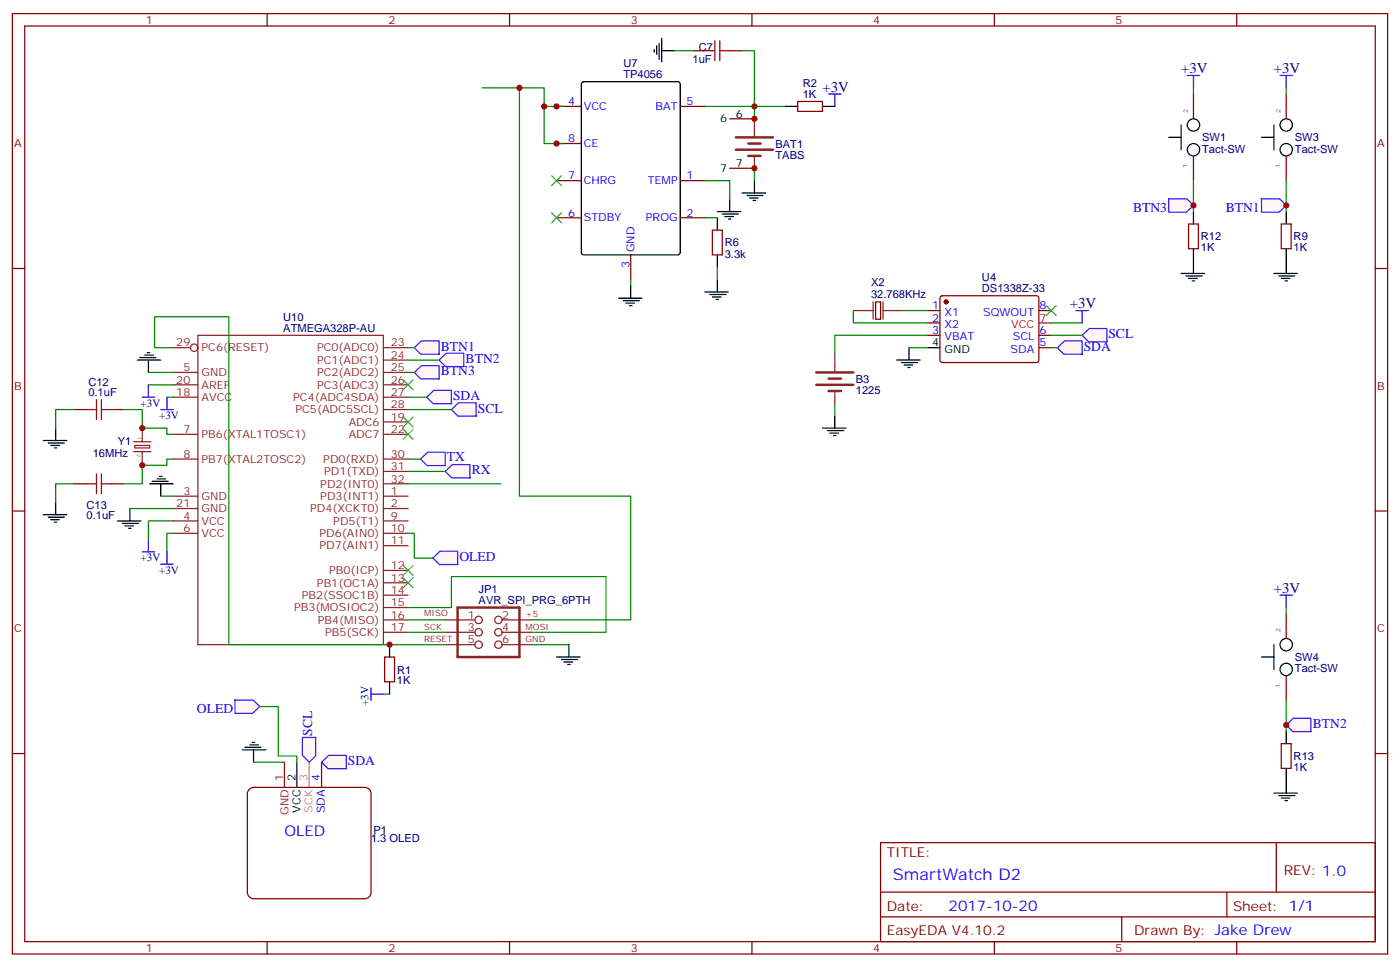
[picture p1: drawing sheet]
<svg xmlns="http://www.w3.org/2000/svg" width="399mm" height="276mm" viewBox="0 0 399 276" stroke-linecap="round" stroke-linejoin="round" font-family="sans-serif">
<g fill="none" stroke="#870000" stroke-width=".35">
<path d="M3.5 3.9h392.3v268.1h-392.3zM7.1 7.4h385.2v261.1h-385.2zM76.2 3.9v3.5M145.3 3.9v3.5M214.5 3.9v3.5M283.6 3.9v3.5M352.8 3.9v3.5M3.5 76.6h3.6M392.3 76.6h3.5M3.5 145.7h3.6M392.3 145.7h3.5M3.5 214.8h3.6"/>
<path d="M392.3 214.8h3.5M251.2 240.2h141.1v28.3h-141.1zM251.2 254.4h141.1M350 254.4v7M364.1 240.2v14.2M76.2 268.5v3.5M145.3 268.5v3.5M214.5 268.5v3.5M251.2 261.4h141.1M283.6 268.5v3.5M320 261.4v7.1M352.8 268.5v3.5"/>
</g>
<path d="M121.7 113.2l2-1.9h5.1l.1 3.8h-5.3z" fill="#fff7f7" stroke="#420aff" stroke-width=".35"/>
<path d="M116.4 116.8h12.4M116.4 113.2h5.3" fill="none" stroke="#008700" stroke-width=".35"/>
<path d="M211.7 55h6.7M213.1 55.7h4.6M213.8 56.4h2.5M214.8 57.2h.7M215.2 51.5v3.5" fill="none" stroke="#000" stroke-width=".35"/>
<path d="M128.8 116.8l2-2h5l.1 3.8h-5.3z" fill="#fff7f7" stroke="#420aff" stroke-width=".35"/>
<path d="M209.9 39.2h10.6M209.9 42.7h10.6M213.4 40.9h3.6M213.4 44.5h3.6" fill="none" stroke="#8c2424" stroke-width=".71"/>
<g fill="none" stroke="#8c2424" stroke-width=".35">
<path d="M215.2 33.9v4.9M215.2 44.5v3.5M49.4 99.1h4.9M56.4 95.6h53v88.2h-53zM109.4 99.1h7M49.4 106.2h7M49.4 109.7h7M49.4 113.2h7M109.4 106.2h7M109.4 109.7h7M109.4 113.2h7M109.4 116.8h7"/>
<path d="M109.4 102.7h7M38.1 128.8h4.9M38.1 125.9h4.9M38.5 127h4.2v.7h-4.2zM40.6 122.1v3.8M40.6 128.8v3.8M49.4 130.9h7M49.4 123.8h7M109.4 130.9h7M109.4 123.8h7M109.4 137.9h7M109.4 134.4h7"/>
<path d="M109.4 120.3h7M49.4 141.5h7M49.4 145h7M49.4 148.5h7M49.4 152h7M109.4 141.5h7M109.4 145h7M109.4 148.5h7M109.4 152h7M109.4 155.6h7M109.4 176.7h7M109.4 173.2h7"/>
<path d="M109.4 169.7h7M109.4 166.2h7M109.4 162.6h7M109.4 180.3h7"/>
<circle cx="55.4" cy="99.1" r="1.06"/>
</g>
<g fill="none" stroke="#000" stroke-width=".35">
<path d="M186.6 14.1v.7M187.3 13.1v2.4M188 12.3v4.6M188.7 14.5h3.6M188.7 10.9v6.7M166 23.5l.5-.2h26.8l.7 .4v48.3l-.4 .6-27.1 .1-.6-.5-.1-48.2zM208.1 56.8v3.5M204.6 62.1v3.5M204.6 72.7v3.5M204.6 79.7v3.6M204.6 60.3h6.7M206 61h4.6"/>
<path d="M206.7 61.7h2.5M207.8 62.4h.7M176.4 85h6.7M177.8 85.7h4.6M178.5 86.4h2.5M179.6 87.1h.7M179.9 81.5v3.5M201.1 83.3h6.7M202.5 84h4.6M203.2 84.7h2.5M204.3 85.4h.7M12.3 125.6h6.7"/>
<path d="M13.8 126.3h4.5M14.5 127h2.4M15.5 127.7h.7M15.9 122.1v3.5M12.3 146.8h6.7M13.8 147.5h4.5M14.5 148.2h2.4M15.5 148.9h.7M15.9 143.2v3.6"/>
</g>
<path d="M201.1 14.5h2.8M203.9 11.6v5.7M205.3 14.5h2.8M205.3 11.6v5.7M24.7 116.8h2.8M27.5 113.9v5.7M28.9 113.9v5.7M28.9 116.8h2.8M24.7 137.9h2.8M27.5 135.1v5.7M28.9 135.1v5.7M28.9 137.9h2.8" fill="none" stroke="#a10000" stroke-width=".35"/>
<g fill="none" stroke="#870000" stroke-width=".35">
<path d="M197.6 14.5h3.5M208.1 14.5h3.6M158.7 30.3h7.1M194 30.3h7.1M158.7 51.5h7.1M158.7 40.9h7.1M194 51.5h7.1M158.7 62.1h7.1M179.9 72.7v7M194 62.1h7.1M203.2 65.6h2.8v7.1h-2.8zM21.2 116.8h3.5"/>
<path d="M31.7 116.8h3.6M21.2 137.9h3.5M31.7 137.9h3.6"/>
</g>
<path d="M137.6 25h17.6v5.3M160.5 30.3h-5.3v10.6h5.3M201.1 30.3h14.1v3.6M201.1 51.5h7v5.3M179.9 79.7v1.8M201.1 62.1h3.5M204.6 76.2v3.5M21.2 116.8h-5.3v5.3M35.3 116.8h5.3v5.3h7v1.7h1.8M21.2 137.9h-5.3v5.3M49.4 130.9h-1.8v1.7h-7v5.3h-5.3" fill="none" stroke="#008700" stroke-width=".35"/>
<path d="M47.6 157.3v3.6M45.9 160.9h3.5" fill="none" stroke="#00f" stroke-width=".35"/>
<path d="M157.3 50.1l2.9 2.8M160.2 50.1l-2.9 2.8M157.3 60.7l2.9 2.8M160.2 60.7l-2.9 2.8" fill="none" stroke="#3c3" stroke-width=".35"/>
<g fill="#c00">
<circle cx="40.6" cy="132.6" r=".88"/>
<circle cx="40.6" cy="122.1" r=".88"/>
</g>
<path d="M40.6 157.3h3.5M42.3 153.8v3.5" fill="none" stroke="#00f" stroke-width=".35"/>
<path d="M37 145h12.4M45.9 141.5h3.5M49.4 148.5h-7.1v5.3M49.4 152h-1.8v5.3" fill="none" stroke="#008700" stroke-width=".35"/>
<path d="M42.7 137.9h6.7M43.4 137.2h4.6M44.8 136.5h2.5M45.5 135.8h.7M45.9 137.9v3.6M33.5 148.5h6.7M34.9 149.2h4.6M35.6 149.9h2.5M36.7 150.6h.7M37 145v3.5" fill="none" stroke="#000" stroke-width=".35"/>
<path d="M119.9 130.9l2.1-2h5l.1 3.8h-5.3z" fill="#fff7f7" stroke="#420aff" stroke-width=".35"/>
<path d="M192.3 14.5h5.3M215.2 48v3.5M116.4 130.9h3.5M116.4 134.4h10.6" fill="none" stroke="#008700" stroke-width=".35"/>
<g fill="#c00">
<circle cx="155.2" cy="30.3" r=".88"/>
<circle cx="158.8" cy="30.3" r=".88"/>
<circle cx="158.8" cy="40.9" r=".88"/>
</g>
<path d="M236.4 26.8h3.5M238.1 26.8v3.5" fill="none" stroke="#00f" stroke-width=".35"/>
<path d="M116.4 137.9h26.5" fill="none" stroke="#008700" stroke-width=".35"/>
<path d="M81.1 217.3v7.1" fill="none" stroke="#f00" stroke-width=".35"/>
<path d="M84.7 217.3v7.1" fill="none" stroke="#000" stroke-width=".35"/>
<path d="M88.2 217.3v7.1" fill="none" stroke="#c69" stroke-width=".35"/>
<path d="M91.7 217.3v7.1M71.1 225l1.2-.5h31.8a1.76 1.76 0 0 1 1.7 1.8v28.2a1.89 1.89 0 0 1-1.7 1.7h-31.8a1.89 1.89 0 0 1-1.7-1.7v-28.2z" fill="none" stroke="#870000" stroke-width=".35"/>
<g fill="#fff7f7" stroke="#420aff" stroke-width=".35">
<path d="M91.7 217.3l2.1-1.9h5l.1 3.8h-5.3z"/>
<path d="M86.3 210.3l3.7-.1v5.3l-1.8 1.8-1.9-2z"/>
</g>
<path d="M366.9 60.3v3.6M366.9 70.9v3.5M39.2 102.7h6.7M39.9 102h4.5M41.3 101.2h2.4M42 100.5h.7M42.3 102.7v3.5M366.9 208.5v3.5M366.9 219.1v3.5" fill="none" stroke="#000" stroke-width=".35"/>
<path d="M42.3 106.2h7.1M42.3 109.7h7.1M47.6 113.2h1.8" fill="none" stroke="#008700" stroke-width=".35"/>
<path d="M365.1 21.5h3.6M366.9 21.5v3.5M40.6 113.2h3.5M42.3 109.7v3.5M45.9 116.8h3.5M47.6 113.2v3.6M365.1 169.7h3.6M366.9 169.7v3.5" fill="none" stroke="#00f" stroke-width=".35"/>
<path d="M365.5 63.9h2.8v7h-2.8zM365.5 212h2.8v7.1h-2.8z" fill="none" stroke="#870000" stroke-width=".35"/>
<g fill="#fff7f7" stroke="#420aff" stroke-width=".35">
<path d="M359.7 56.7h5.3l1.9 1.9-2 1.9h-5.1z"/>
<path d="M366.9 206.7l2-1.9h5l.1 3.8h-5.3z"/>
</g>
<g fill="none" stroke="#000" stroke-width=".35">
<path d="M363.4 78h6.7M364.8 78.7h4.6M365.5 79.4h2.4M366.9 74.4v3.6M259.3 99.1v3.6M264.6 99.1h3.5M366.5 80.1h.7M255.8 102.7h6.7M257.2 103.4h4.6M257.9 104.1h2.4M258.9 104.8h.7M363.4 226.1h6.7"/>
<path d="M364.8 226.8h4.6M365.5 227.5h2.4M366.5 228.2h.7M366.9 222.6v3.5"/>
</g>
<path d="M298.4 87.1l2.9 2.9M301.3 87.1l-2.9 2.9M115 118.9l2.8 2.8M115 108.3l2.8 2.8M117.8 118.9l-2.8 2.8M117.8 108.3l-2.8 2.8M115 122.4l2.8 2.8M117.8 122.4l-2.8 2.8M115 164.7l2.8 2.9M115 161.2l2.8 2.8M117.8 164.7l-2.8 2.9M117.8 161.2l-2.8 2.8" fill="none" stroke="#3c3" stroke-width=".35"/>
<circle cx="269.9" cy="86.1" r=".53" fill="#870000" stroke="#870000" stroke-width=".35"/>
<path d="M249.8 86.1h1.4v4.9h-1.4zM264.6 88.5h3.5M264.6 92.1h3.5M264.6 95.6h3.5M268.3 84.5l.5-.2 27.1 .1 .4 .6v17.9l-.7 .5-27.1-.1-.4-.6v-17.7zM296.3 88.5h3.6M296.3 95.6h3.6M296.3 99.1h3.6" fill="none" stroke="#870000" stroke-width=".35"/>
<path d="M296.3 92.1h3.6" fill="none" stroke="#f00" stroke-width=".35"/>
<path d="M243.4 88.5h5.7M249.1 86.1v4.9M251.9 88.5h5.6M251.9 86.1v4.9" fill="none" stroke="#8c2424" stroke-width=".35"/>
<path d="M243.4 88.5v3.6h21.2M257.5 88.5h7.1M259.3 99.1h5.3M299.9 92.1h8.8" fill="none" stroke="#008700" stroke-width=".35"/>
<path d="M306.9 88.5h3.5M308.7 88.5v3.6" fill="none" stroke="#00f" stroke-width=".35"/>
<g fill="#fff7f7" stroke="#420aff" stroke-width=".35">
<path d="M301.6 99.1l2.1-1.9h5l.1 3.8h-5.3z"/>
<path d="M308.7 95.6l2-1.9h5l.1 3.8h-5.3z"/>
</g>
<path d="M211.7 14.5h3.5v15.8M299.9 95.6h8.8M299.9 99.1h1.7" fill="none" stroke="#008700" stroke-width=".35"/>
<circle cx="215.2" cy="30.3" r=".88" fill="#c00"/>
<path d="M215.2 30.3h8.8M366.9 51.5v8.8M264.6 95.6h-26.5v5.3" fill="none" stroke="#008700" stroke-width=".35"/>
<g fill="none" stroke="#000" stroke-width=".35">
<path d="M359.8 39.2h3.6M363.4 35.6v7.1M359.8 187.3h3.6M363.4 183.8v7.1"/>
<circle cx="366.9" cy="35.6" r="1.76"/>
<circle cx="366.9" cy="42.7" r="1.76"/>
<circle cx="366.9" cy="183.8" r="1.76"/>
<circle cx="366.9" cy="190.9" r="1.76"/>
</g>
<path d="M366.9 26.8v7.1M366.9 44.5v7M366.9 175v7M366.9 192.6v7.1" fill="none" stroke="#870000" stroke-width=".35"/>
<circle cx="366.9" cy="58.6" r=".88" fill="#c00"/>
<path d="M366.9 199.7v8.8" fill="none" stroke="#008700" stroke-width=".35"/>
<circle cx="366.9" cy="206.7" r=".88" fill="#c00"/>
<path d="M366.9 25v1.8M366.9 173.2v1.8" fill="none" stroke="#008700" stroke-width=".35"/>
<path d="M338.7 21.5h3.5M340.4 21.5v3.5" fill="none" stroke="#00f" stroke-width=".35"/>
<path d="M340.4 60.3v3.6M340.4 70.9v3.5" fill="none" stroke="#000" stroke-width=".35"/>
<path d="M339 63.9h2.8v7h-2.8z" fill="none" stroke="#870000" stroke-width=".35"/>
<path d="M333.3 56.7h5.3l1.8 1.9-2 1.9h-5z" fill="#fff7f7" stroke="#420aff" stroke-width=".35"/>
<g fill="none" stroke="#000" stroke-width=".35">
<path d="M333.4 39.2h3.5M336.9 35.6v7.1M336.9 78h6.7M338.3 78.7h4.6M339 79.4h2.5M340.4 74.4v3.6M340.1 80.1h.7"/>
<circle cx="340.4" cy="35.6" r="1.76"/>
<circle cx="340.4" cy="42.7" r="1.76"/>
</g>
<path d="M340.4 26.8v7.1M340.4 44.5v7" fill="none" stroke="#870000" stroke-width=".35"/>
<path d="M340.4 51.5v8.8" fill="none" stroke="#008700" stroke-width=".35"/>
<circle cx="340.4" cy="58.6" r=".88" fill="#c00"/>
<path d="M340.4 25v1.8" fill="none" stroke="#008700" stroke-width=".35"/>
<g fill="#fff7f7" stroke="#420aff" stroke-width=".35">
<path d="M118.2 99.1l2-1.9h5l.1 3.8h-5.3z"/>
<path d="M125.2 102.7l2.1-2h5l.1 3.8h-5.3z"/>
<path d="M118.2 106.2l2-2h5l.1 3.8h-5.3z"/>
</g>
<path d="M116.4 99.1h1.8M116.4 102.7h8.8M116.4 106.2h1.8M238.1 115v3.5" fill="none" stroke="#008700" stroke-width=".35"/>
<path d="M238.1 118.5v3.6M234.6 122.1h6.7M236 122.8h4.6M236.7 123.5h2.5M237.8 124.2h.7" fill="none" stroke="#000" stroke-width=".35"/>
<path d="M66.9 199.6h5.3l1.9 1.8-2 2h-5.1z" fill="#fff7f7" stroke="#420aff" stroke-width=".35"/>
<path d="M74.1 201.4h5.3" fill="none" stroke="#008700" stroke-width=".35"/>
<path d="M123.5 159.1l2-1.9h5l.1 3.8h-5.3z" fill="#fff7f7" stroke="#420aff" stroke-width=".35"/>
<path d="M116.4 152h1.8v7.1h5.3" fill="none" stroke="#008700" stroke-width=".35"/>
<path d="M127 134.4l2-1.9h5.1v3.8h-5.2z" fill="#fff7f7" stroke="#420aff" stroke-width=".35"/>
<path d="M208.1 33.9h7.1M208.1 48h7.1" fill="none" stroke="#870000" stroke-width=".35"/>
<path d="M232.8 106.2h10.6M232.8 109.7h10.6M236.4 108h3.5M236.4 111.5h3.5" fill="none" stroke="#8c2424" stroke-width=".71"/>
<path d="M238.1 100.9v4.9M238.1 111.5v3.5" fill="none" stroke="#8c2424" stroke-width=".35"/>
<path d="M69.1 213.8h6.7M69.8 213.1h4.6M71.3 212.4h2.4M72 211.7h.7M72.3 213.8v3.5" fill="none" stroke="#000" stroke-width=".35"/>
<path d="M72.3 217.3h8.8M79.4 201.4v14.1h5.3v1.8" fill="none" stroke="#008700" stroke-width=".35"/>
<g fill="#c00">
<circle cx="215.2" cy="48" r=".88"/>
<circle cx="215.2" cy="33.9" r=".88"/>
</g>
<path d="M130.5 173.2h17.7v14.1h-17.7z" fill="none" stroke="#8c2424" stroke-width=".71"/>
<g fill="none" stroke="#8c2424" stroke-width=".35">
<path d="M127 176.7h8.5M143.2 176.7h8.5M127 180.3h8.5M127 183.8h8.5M143.2 180.3h8.5M143.2 183.8h8.5"/>
<circle cx="136.5" cy="176.7" r="1.06"/>
<circle cx="142.2" cy="176.7" r="1.06"/>
<circle cx="136.5" cy="180.3" r="1.06"/>
<circle cx="136.5" cy="183.8" r="1.06"/>
<circle cx="142.2" cy="180.3" r="1.06"/>
<circle cx="142.2" cy="183.8" r="1.06"/>
</g>
<path d="M148.2 25v116.5h31.7v35.2h-28.2M116.4 173.2h12.4v-8.8h44.1v15.9h-21.2M116.4 176.7h10.6M116.4 180.3h10.6" fill="none" stroke="#008700" stroke-width=".35"/>
<circle cx="148.2" cy="25" r=".88" fill="#c00"/>
<path d="M49.4 99.1h-5.3v-8.8h21.2v93.5h61.7M151.7 183.8h10.6" fill="none" stroke="#008700" stroke-width=".35"/>
<path d="M111.1 183.8v3.5M111.1 194.4v3.5M158.7 187.3h6.8M160.2 188h4.5M160.9 188.7h2.4M161.9 189.4h.7M162.3 183.8v3.5" fill="none" stroke="#000" stroke-width=".35"/>
<path d="M105.8 197.9h3.6M105.8 196.1v3.6" fill="none" stroke="#00f" stroke-width=".35"/>
<path d="M109.7 187.3h2.8v7.1h-2.8z" fill="none" stroke="#870000" stroke-width=".35"/>
<circle cx="111.1" cy="183.8" r=".88" fill="#c00"/>
<path d="M109.4 197.9h1.7" fill="none" stroke="#008700" stroke-width=".35"/>
<path d="M224 30.3h3.5M234.6 30.3h3.5" fill="none" stroke="#000" stroke-width=".35"/>
<path d="M227.5 28.9h7.1v2.9h-7.1z" fill="none" stroke="#870000" stroke-width=".35"/>
<text font-size="4.6" fill="#00f" x="254.7" y="250.8">SmartWatch D2</text>
<g font-size="4.2" fill="#000080">
<text x="336.9" y="20.8">+3V</text>
<text x="363.4" y="20.8">+3V</text>
<text x="234.6" y="26.1">+3V</text>
<text x="305.2" y="87.8">+3V</text>
<text x="363.4" y="169">+3V</text>
</g>
<g font-size="4.2" fill="#00f">
<text x="81.1" y="238.5">OLED</text>
<text x="270.6" y="259.6">2017-10-20</text>
</g>
<g font-size="3.9" fill="#00f">
<text x="323.2" y="60.3">BTN3</text>
<text x="349.6" y="60.3">BTN1</text>
<text x="125.8" y="100">BTN1</text>
<text x="309.1" y="100">SDA</text>
<text x="316.2" y="96.5">SCL</text>
<text x="125.8" y="107">BTN3</text>
<text x="132.8" y="103.5">BTN2</text>
<text x="129.2" y="114.1">SDA</text>
<text x="136.3" y="117.6">SCL</text>
<text x="127.5" y="131.6">TX</text>
<text x="134.6" y="135.1">RX</text>
<text x="131.1" y="159.9">OLED</text>
<text x="56.2" y="203.2">OLED</text>
<text x="89" y="209.8" transform="rotate(-90 89 209.8)">SCL</text>
<text x="374.5" y="207.6">BTN2</text>
<text x="99.2" y="218.2">SDA</text>
</g>
<g font-size="3.9" fill="#800">
<text x="252.9" y="244.5">TITLE:</text>
<text x="366.2" y="249.4">REV: 1.0</text>
<text x="252.9" y="259.6">Date:</text>
<text x="351.7" y="259.6">Sheet: 1/1</text>
<text x="252.9" y="266.7">EasyEDA V4.10.2</text>
<text x="323.5" y="266.7">Drawn By: Jake Drew</text>
</g>
<g font-size="3.2" fill="#800">
<text x="41.6" y="6.9">1</text>
<text x="110.8" y="6.9">2</text>
<text x="179.9" y="6.9">3</text>
<text x="249.1" y="6.9">4</text>
<text x="318.2" y="6.9">5</text>
<text x="4.1" y="42">A</text>
<text x="392.8" y="42">A</text>
<text x="4.1" y="111.1">B</text>
<text x="392.8" y="111.1">B</text>
<text x="4.1" y="180.3">C</text>
<text x="392.8" y="180.3">C</text>
<text x="41.6" y="271.5">1</text>
<text x="110.8" y="271.5">2</text>
<text x="179.9" y="271.5">3</text>
<text x="249.1" y="271.5">4</text>
<text x="318.2" y="271.5">5</text>
</g>
<g font-size="3.2" fill="#000080">
<text x="197.6" y="18">1uF</text>
<text x="199.3" y="14.5">C7</text>
<text x="177.8" y="22.2">TP4056</text>
<text x="177.8" y="19">U7</text>
<text x="229" y="27.9">1K</text>
<text x="229" y="24.8">R2</text>
<text x="342.9" y="40.3">SW1</text>
<text x="369.4" y="40.3">SW3</text>
<text x="221.2" y="45.2">TABS</text>
<text x="221.2" y="42.1">BAT1</text>
<text x="342.9" y="43.5">Tact-SW</text>
<text x="369.4" y="43.5">Tact-SW</text>
<text x="206.7" y="70.3">R6</text>
<text x="342.5" y="71.7">1K</text>
<text x="342.6" y="68.6">R12</text>
<text x="369" y="71.7">1K</text>
<text x="369" y="68.6">R9</text>
<text x="206.7" y="73.5">3.3k</text>
<text x="248.5" y="81.7">X2</text>
<text x="280.1" y="83.3">DS1338Z-33</text>
<text x="280.1" y="80">U4</text>
<text x="248.5" y="85">32.768KHz</text>
<text x="80.8" y="94.5">ATMEGA328P-AU</text>
<text x="80.8" y="91.4">U10</text>
<text x="25.2" y="112.9">0.1uF</text>
<text x="25.2" y="110.1">C12</text>
<text x="244.1" y="112.2">1225</text>
<text x="244.1" y="109.1">B3</text>
<text x="40.1" y="116">+3V</text>
<text x="45.4" y="119.5">+3V</text>
<text x="26.5" y="130.4">16MHz</text>
<text x="33.6" y="126.8">Y1</text>
<text x="24.7" y="148">0.1uF</text>
<text x="24.7" y="145">C13</text>
<text x="40.1" y="160.1">+3V</text>
<text x="45.4" y="163.6">+3V</text>
<text x="136.5" y="172.2">AVR_SPI_PRG_6PTH</text>
<text x="136.5" y="169">JP1</text>
<text x="369.4" y="191.6">Tact-SW</text>
<text x="369.4" y="188.5">SW4</text>
<text x="113.2" y="195.1">1K</text>
<text x="113.2" y="192">R1</text>
<text x="105.2" y="201.3" transform="rotate(-90 105.2 201.3)">+3V</text>
<text x="369" y="219.8">1K</text>
<text x="369" y="216.7">R13</text>
<text x="105.8" y="239.9">1.3 OLED</text>
<text x="106.5" y="237.6">P1</text>
</g>
<g font-size="3.2" fill="#00f">
<text x="162" y="30">4</text>
<text x="195.8" y="30">5</text>
<text x="166.5" y="31.4">VCC</text>
<text x="187" y="31.4">BAT</text>
<text x="162" y="40.6">8</text>
<text x="166.5" y="42">CE</text>
<text x="162" y="51.2">7</text>
<text x="166.5" y="52.6">CHRG</text>
<text x="184.8" y="52.6">TEMP</text>
<text x="195.8" y="51.2">1</text>
<text x="162" y="61.7">6</text>
<text x="166.5" y="63.1">STDBY</text>
<text x="184.2" y="63.1">PROG</text>
<text x="195.8" y="61.7">2</text>
<text x="181" y="72" transform="rotate(-90 181 72)">GND</text>
<text x="179.6" y="76.5" transform="rotate(-90 179.6 76.5)">3</text>
<text x="265.9" y="88.2">1</text>
<text x="269.4" y="90">X1</text>
<text x="280.4" y="90">SQWOUT</text>
<text x="296.5" y="88.2">8</text>
<text x="265.9" y="91.7">2</text>
<text x="265.9" y="95.2">3</text>
<text x="269.4" y="93.5">X2</text>
<text x="296.5" y="95.2">6</text>
<text x="269.4" y="97">VBAT</text>
<text x="288.2" y="100.5">SDA</text>
<text x="288.9" y="97">SCL</text>
<text x="296.5" y="98.8">5</text>
<text x="91.2" y="222.6" transform="rotate(-90 91.2 222.6)">4</text>
<text x="92.6" y="231.8" transform="rotate(-90 92.6 231.8)">SDA</text>
</g>
<g font-size="3.2">
<text x="205.4" y="34.9">6</text>
<text x="209.9" y="33.5">6</text>
<text x="209.9" y="47.6">7</text>
<text x="205.4" y="49">7</text>
<text x="265.9" y="98.8">4</text>
<text x="269.4" y="100.5">GND</text>
<text x="84.3" y="222.6" transform="rotate(-90 84.3 222.6)">2</text>
<text x="85.7" y="231.7" transform="rotate(-90 85.7 231.7)">VCC</text>
</g>
<g font-size="3.2" fill="#f00">
<text x="288.4" y="93.5">VCC</text>
<text x="296.5" y="91.7">7</text>
<text x="80.8" y="222.6" transform="rotate(-90 80.8 222.6)">1</text>
<text x="82.3" y="232.4" transform="rotate(-90 82.3 232.4)">GND</text>
</g>
<g font-size="3.2" fill="#8d2323">
<text x="50.3" y="98.8">29</text>
<text x="57.5" y="100.2">PC6(RESET)</text>
<text x="90.4" y="100.2">PC0(ADC0)</text>
<text x="111.5" y="98.8">23</text>
<text x="52.3" y="105.8">5</text>
<text x="57.5" y="107.2">GND</text>
<text x="90.4" y="107.2">PC2(ADC2)</text>
<text x="90.4" y="103.7">PC1(ADC1)</text>
<text x="111.5" y="105.8">25</text>
<text x="111.5" y="102.3">24</text>
<text x="50.3" y="109.4">20</text>
<text x="50.3" y="112.9">18</text>
<text x="57.5" y="110.8">AREF</text>
<text x="90.4" y="110.8">PC3(ADC3)</text>
<text x="111.5" y="112.9">27</text>
<text x="111.5" y="109.4">26</text>
<text x="57.5" y="114.3">AVCC</text>
<text x="83.6" y="114.3">PC4(ADC4SDA)</text>
<text x="84.3" y="117.8">PC5(ADC5SCL)</text>
<text x="111.5" y="119.9">19</text>
<text x="111.5" y="116.4">28</text>
<text x="52.3" y="123.5">7</text>
<text x="57.5" y="124.9">PB6(XTAL1TOSC1)</text>
<text x="99.5" y="124.9">ADC7</text>
<text x="99.5" y="121.4">ADC6</text>
<text x="111.5" y="123.5">22</text>
<text x="52.3" y="130.5">8</text>
<text x="57.5" y="131.9">PB7(XTAL2TOSC2)</text>
<text x="92.2" y="131.9">PD0(RXD)</text>
<text x="111.5" y="130.5">30</text>
<text x="92.5" y="135.5">PD1(TXD)</text>
<text x="111.5" y="137.6">32</text>
<text x="111.5" y="134.1">31</text>
<text x="52.3" y="141.1">3</text>
<text x="57.5" y="142.5">GND</text>
<text x="91.4" y="142.5">PD3(INT1)</text>
<text x="91.4" y="139">PD2(INT0)</text>
<text x="111.5" y="141.1">1</text>
<text x="50.3" y="144.6">21</text>
<text x="52.3" y="148.2">4</text>
<text x="57.5" y="146.1">GND</text>
<text x="57.5" y="149.6">VCC</text>
<text x="88.5" y="146.1">PD4(XCKT0)</text>
<text x="95.1" y="149.6">PD5(T1)</text>
<text x="111.5" y="148.2">9</text>
<text x="111.5" y="144.6">2</text>
<text x="52.3" y="151.7">6</text>
<text x="57.5" y="153.1">VCC</text>
<text x="91.2" y="153.1">PD6(AIN0)</text>
<text x="111.5" y="155.2">11</text>
<text x="111.5" y="151.7">10</text>
<text x="91.2" y="156.6">PD7(AIN1)</text>
<text x="90.4" y="167.2">PB1(OC1A)</text>
<text x="93.8" y="163.7">PB0(ICP)</text>
<text x="111.5" y="165.8">13</text>
<text x="111.5" y="162.3">12</text>
<text x="86.1" y="170.7">PB2(SSOC1B)</text>
<text x="111.5" y="172.9">15</text>
<text x="111.5" y="169.3">14</text>
<text x="83.9" y="174.3">PB3(MOSIOC2)</text>
<text x="90.6" y="177.8">PB4(MISO)</text>
<text x="111.5" y="179.9">17</text>
<text x="111.5" y="176.4">16</text>
<text x="133.5" y="176.4">1</text>
<text x="133.5" y="179.9">3</text>
<text x="143.2" y="176.4">2</text>
<text x="143.2" y="179.9">4</text>
<text x="92.7" y="181.3">PB5(SCK)</text>
<text x="133.5" y="183.4">5</text>
<text x="143.2" y="183.4">6</text>
</g>
<g font-size="3.2" fill="#c69">
<text x="87.7" y="222.6" transform="rotate(-90 87.7 222.6)">3</text>
<text x="89.1" y="231.6" transform="rotate(-90 89.1 231.6)">SCK</text>
</g>
<g font-size="2.5" fill="#8d2323">
<text x="121" y="179.6">SCK</text>
<text x="121" y="175.7">MISO</text>
<text x="149.9" y="179.6">MOSI</text>
<text x="149.9" y="176">+5</text>
<text x="121" y="183.1">RESET</text>
<text x="149.9" y="183.1">GND</text>
</g>
<g font-size="1.8" fill="#60f">
<text x="338.8" y="32.1" transform="rotate(-90 338.8 32.1)">2</text>
<text x="365.2" y="32.1" transform="rotate(-90 365.2 32.1)">2</text>
<text x="338.7" y="48" transform="rotate(-90 338.7 48)">1</text>
<text x="365.1" y="48" transform="rotate(-90 365.1 48)">1</text>
<text x="365.2" y="180.3" transform="rotate(-90 365.2 180.3)">2</text>
<text x="365.1" y="196.1" transform="rotate(-90 365.1 196.1)">1</text>
</g>
<g font-size="1.4" fill="#238d23">
<text x="39.2" y="124.5" transform="rotate(90 39.2 124.5)">1</text>
<text x="39.2" y="129.5" transform="rotate(90 39.2 129.5)">2</text>
</g>
</svg>
